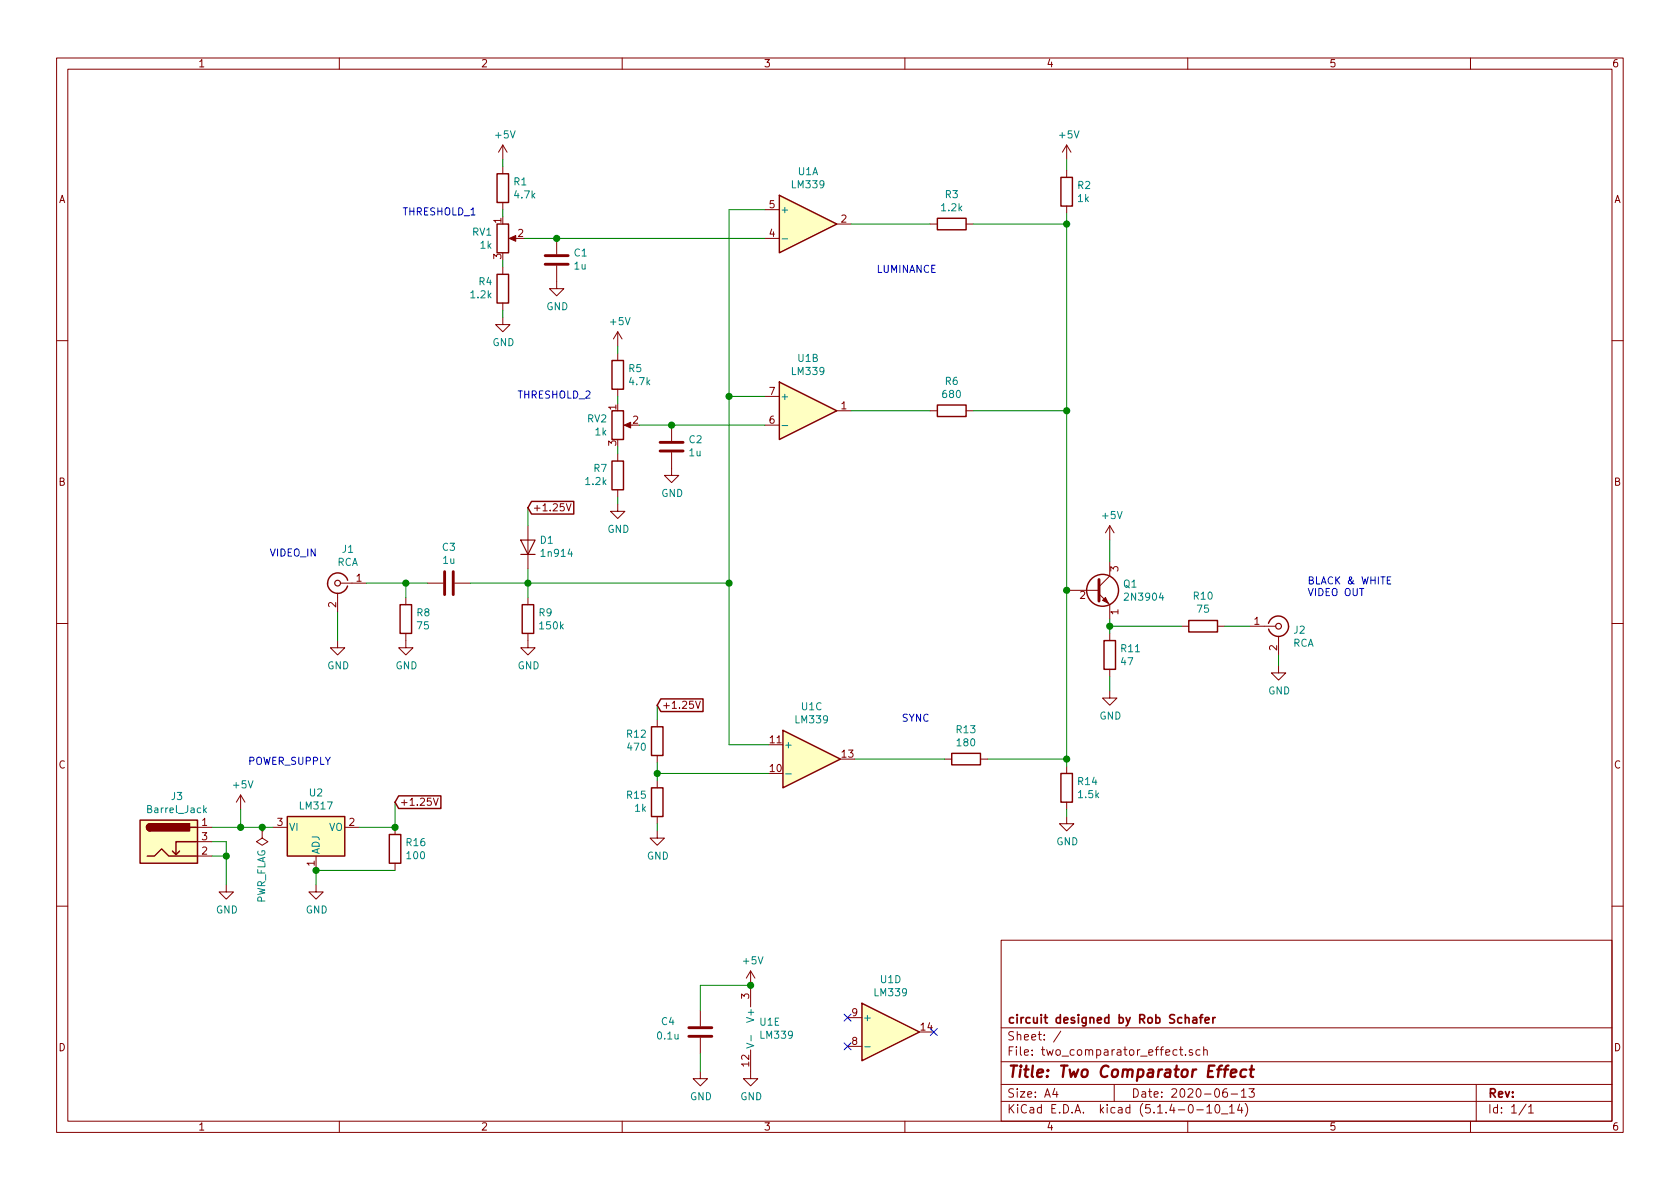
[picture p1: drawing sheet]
<svg xmlns="http://www.w3.org/2000/svg" width="297mm" height="210mm" viewBox="0 0 297 210" stroke-linecap="round" stroke-linejoin="round" font-family="sans-serif">
<g fill="none" stroke="#840000" stroke-width=".18">
<path d="M10 10.3h277v189.9h-277zM12 12.2h273v186.1h-273zM60 10.3v1.9M110 10.3v1.9M160 10.3v1.9M210 10.3v1.9M260 10.3v1.9M88.9 25.6l-.8 1.3M88.9 25.6v2.6M88.9 29.5v1.2M88.9 35.8v1.3M88.9 25.6l.8 1.3"/>
<path d="M135.3 37.1h2.5M148 39.6h2.5M164.5 39.6h1.2M170.8 39.6h1.3M188.6 25.6v2.6M188.6 30.1v1.3M188.6 36.4v1.3M188.6 25.6l-.8 1.3M188.6 25.6l.8 1.3M88.9 56.1v1.3h1.3l-1.3 1.3-1.3-1.3h1.3M88.9 47.2v1.3M88.9 53.6v1.3"/>
<path d="M90.4 42.2h1M98.4 47v4h1.3l-1.3 1.3-1.2-1.3h1.2M98.4 42.2v2.8M109.2 58.7v2.5M109.2 58.7l-.7 1.2M109.2 58.7l.8 1.2M135.3 42.2h2.5M10 60.2h2M109.2 62.5v1.2M109.2 68.8v1.3M110.7 75.2h1.1M118.7 75.2v2.8"/>
<path d="M135.3 75.2h2.5M135.3 70.1h2.5M148 72.6h2.5M164.5 72.6h1.2M170.8 72.6h1.3M285 60.2h2M93.3 93v7.6M100.1 89.1l.5 1.2 .4-1.2M109.2 89.1v1.3h1.3l-1.3 1.3-1.3-1.3h1.3M109.2 80.3v1.2M109.2 86.6v1.3M118.7 80v4.1h1.3l-1.3 1.2-1.2-1.2h1.2"/>
<path d="M196.2 93v2.5M196.2 99.3v2.5l-1.9 2M196.2 93l-.7 1.2M196.2 93l.8 1.2M10 110.3h2M59.7 113.3v1.2h1.3l-1.3 1.3-1.3-1.3h1.3M59.7 104.9v3.3M60.2 103.1h4.6M71.8 112v2.5h1.2l-1.2 1.3-1.3-1.3h1.3M71.8 105.7v1.2M75.6 103.1h2.8M80.4 103.1h2.8"/>
<path d="M93.3 112v2.5h1.3l-1.3 1.3-1.2-1.3h1.2M93.3 105.7v1.2M188.6 104.4h5.7M194.3 105l1.9 1.9v2.6M196.2 112v1.3M196.2 118.4v1.2M208.9 110.7h1.3M215.3 110.7h1.2M221 110.7h4.6M226.1 117.7v1.3h1.2l-1.2 1.3-1.3-1.3h1.3M226.1 112.5v3.3M285 110.3h2"/>
<path d="M116.2 127.2v1.3M116.2 133.6v1.3M116.2 138v1.3M123 124l.4 1.3 .4-1.3M167 134.2h1.3M173.4 134.2h1.2M188.6 135.5v1.3M196.2 122.2v1.2h1.3l-1.3 1.3-1.3-1.3h1.3M34.9 146.3h2.6M34.9 151.4h2.6M34.9 148.8h2.6M40 156.5v1.2h1.3l-1.3 1.3-1.3-1.3h1.3"/>
<path d="M42.5 140.6l-.7 1.3M42.5 140.6v2.5M42.5 140.6l.8 1.3M46.4 146.9v1.3l1 .6-1 .7-1.1-.7 1.1-.6M46.4 146.9h.1M48.3 146.3h2.5M55.9 156.5v1.2h1.2l-1.2 1.3-1.3-1.3h1.3M55.9 151.4v2.5M61 146.3h2.5M69.8 146.3v1.3M69.8 152.6v1.3M76.6 141.1l.5 1.3 .4-1.3"/>
<path d="M116.2 146.9v1.3h1.3l-1.3 1.3-1.3-1.3h1.3M116.2 144.4v1.3M188.6 144.4v1.3h1.3l-1.3 1.2-1.3-1.2h1.3M188.6 141.9v1.2M10 160.2h2M123.8 178.7v2.8M132.7 171.7l-.7 1.3M132.7 171.7v6.3M132.7 171.7l.8 1.3M149.9 180h2.5M177 166.3h108v32h-108zM285 160.2h2"/>
<path d="M60 198.3v1.9M110 198.3v1.9M123.8 189.5v1.2h1.3l-1.3 1.3-1.2-1.3h1.2M123.8 183.5v2.8M132.7 185.7v5h1.3l-1.3 1.3-1.3-1.3h1.3M149.9 185h2.5M160 198.3v1.9M177 194.8h108M177 191.8h108M177 187.8h108M177 181.8h108M186.5 192.5l-.4 1h1"/>
<path d="M186.8 193v1M187.6 182.3l-1.3 2M197 191.8v3M208.5 185.6h.6M208.8 185.1v1.3l.3 .2M209.6 186.5v.1M210 198.3v1.9M210.8 185.7l-.3-.1-.2 .2v.2l.5 .2v.3h-.5M211.6 196.3h1.2M212.2 185.7l-.4-.1-.3 .3v.6l.3 .1 .4-.1M212.8 185.7l.2-.1 .4 .1 .1 .9M212.8 185.1v1.5"/>
<path d="M213.4 195.8l.4-.5v1.5M213.4 196.8h.8M215 195.4l.3-.1a.94 .94 0 0 1 0 1.5 .8 .8 0 0 1-.6-.6 .8 .8 0 0 1 .3-.8zM216 197h1.1M216.9 192.5a.62 .62 0 0 0-.7 .7l.1 .7 .2 .1 .5-.1v-.5l-.1-.2-.4-.1-.3 .3M217.4 195.8l.4-.5v1.5M217.4 196.8h.8M217.7 193.5h1.1M219.2 195.2l-.4 1.1h.9M219.5 193l.4-.5v1.5M219.5 194h.8M219.5 195.8v1"/>
<path d="M220.2 195.1a1.71 1.71 0 0 1 0 2.3M220.8 192.5h1l-.5 .6 .4 .1v.7l-.2 .1-.7-.1M260 198.3v1.9M261 191.8v6.5M269.8 195.2l-1.2 2M270.3 195.8l.4-.5v1.5M270.3 196.8h.8"/>
</g>
<path d="M217.6 189.8l1-.2-.1-.4h-.7l-.2 1 .2 .2 .6-.1M220.4 189.2a.68 .68 0 0 0-1 .3l-.1 .6 .2 .2 .1 .1 .6-.1M221 189.1h.7M221.3 188.4l-.2 1.8 .1 .1 .4 .1" fill="none" stroke="#840000" stroke-width=".41"/>
<path d="M212.1 179.9h.5M212.6 179.4l-.3 .2v1.3M214.5 179.9v1M214.9 179.9l-.4 .2v.1M210.9 180h.6l.1 .9M211.6 180.3l-.5 .1a.29 .29 0 0 0-.2 .2 .29 .29 0 0 0 .2 .3l.5-.1M213.1 180.4l.7-.1-.1-.3-.4-.1-.2 .2 .1 .7h.5" fill="none" stroke="#840000" stroke-width=".3"/>
<g fill="#ffffc2" stroke="#ffffc2" stroke-width=".18">
<path d="M50.8 144.4h10.2v7h-10.2z"/>
<path d="M152.4 177.4l10.2 5.1-10.2 5.1z"/>
<path d="M138.4 129.2l10.2 5-10.2 5.1z"/>
<path d="M137.8 67.6l10.2 5-10.2 5.1z"/>
<path d="M137.8 34.5l10.2 5.1-10.2 5.1z"/>
<path d="M24.8 145h10.1v7.6h-10.1z"/>
</g>
<g fill="none" stroke="#840000" stroke-width=".25">
<path d="M87.9 30.7h2v5.1h-2zM87.9 39.6h2v5.1h-2zM137.8 34.5l10.2 5.1-10.2 5.1zM165.7 38.6h5.1v2h-5.1zM187.6 31.4h2v5h-2zM87.9 48.5h2v5.1h-2zM108.2 72.6h2v5.1h-2zM108.2 63.7h2v5.1h-2zM137.8 67.6l10.2 5-10.2 5.1zM165.7 71.6h5.1v2.1h-5.1zM94 88.7h7.4v2.2h-7.4l-.7-1.1zM108.2 81.5h2v5.1h-2z"/>
<path d="M57.9 103.1a1.8 1.8 0 0 0 1.6 1.8 1.8 1.8 0 0 0 1.9-1.3M61.5 102.6a1.8 1.8 0 0 0-2-1.3 1.8 1.8 0 0 0-1.6 1.8M70.7 106.9h2.1v5.1h-2.1zM92.3 106.9h2.1v5.1h-2.1zM195.2 113.3h2v5.1h-2zM210.2 109.7h5.1v2.1h-5.1zM224.3 110.2a1.8 1.8 0 0 1 2.7-1 1.8 1.8 0 0 1 .1 2.9 1.8 1.8 0 0 1-2.8-.9M115.2 139.3h2v5.1h-2zM115.2 128.5h2v5.1h-2zM116.8 123.6h7.5v2.2h-7.5l-.6-1.1zM138.4 129.2l10.2 5-10.2 5.1zM168.3 133.2h5.1v2h-5.1z"/>
<path d="M187.6 136.8h2v5.1h-2zM24.8 145h10.1v7.6h-10.1zM26 151.4h1.3l1.3-1.3 1.2 1.3h5.1M26.5 145.7a.63 .63 0 0 0-.6 .6 .63 .63 0 0 0 .6 .6M31.7 150.5l-.6 .6M33.7 146.3h1.2M34.9 148.8h-3.8v2.3l-.6-.6M50.8 144.4h10.2v7h-10.2zM68.8 147.6h2.1v5h-2.1zM70.5 140.7h7.5v2.3h-7.5l-.7-1.1zM152.4 177.4l10.2 5.1-10.2 5.1z"/>
<circle cx="194.9" cy="104.4" r="2.82"/>
</g>
<path d="M96.4 45.2h4.1M96.4 46.7h4.1M116.7 78.2h4.1M116.7 79.8h4.1M78.6 101.1v4.1M80.1 101.1v4.1M194.3 102.5v3.8M121.8 183.3h4.1M121.8 181.7h4.1" fill="none" stroke="#840000" stroke-width=".51"/>
<path d="M138.3 42.2h1M138.3 75.3h1M138.9 136.8h1M36.1 143.2l.4 .5M36.5 142.9l-.5 .5M132 184.5l1.3 .4-1.3 .4M132.8 183.1v1M152.9 185.1h1" fill="none" stroke="#008484" stroke-width=".18"/>
<g fill="none" stroke="#840000" stroke-width=".2">
<path d="M92.1 95.5h2.5l-1.3 2.5zM92.1 98h2.5"/>
<circle cx="59.7" cy="103.1" r=".51"/>
<circle cx="226.1" cy="110.7" r=".51"/>
</g>
<g fill="#840000" stroke="#840000" stroke-width=".25">
<path d="M26.1 145.8l.4-.1v1.2a.64 .64 0 0 1-.6-.4 .64 .64 0 0 1 .2-.7z"/>
<path d="M26.5 145.7h7v1.2h-7z"/>
</g>
<g fill="#840000" stroke="#840000" stroke-width=".18">
<path d="M90 42.2l1.2-.5v1z"/>
<path d="M110.4 75.2l1.1-.5v1z"/>
<path d="M194.9 106.2l.6-.5 .5 1z"/>
</g>
<g fill="none" stroke="#008400" stroke-width=".18">
<path d="M88.9 28.2v1.3M88.9 37.1v1.2M135.3 37.1h-6.4v94.6h7M150.5 39.6h14M172.1 39.6h16.5M188.6 28.2v1.9M188.6 37.7v97.8M88.9 46v1.2M88.9 54.9v1.2M92.7 42.2h42.6M109.2 61.2v1.3M109.2 70.1v1.3"/>
<path d="M109.2 79v1.3M113 75.2h22.3M128.9 70.1h6.4M150.5 72.6h14M172.1 72.6h16.5M93.3 89.8v3.2M109.2 87.9v1.2M196.2 95.5v3.8M59.7 108.2v5.1M64.8 103.1h10.8M71.8 103.1v2.6M83.2 103.1h45.7"/>
<path d="M93.3 100.6v5.1M196.2 109.5v2.5M196.2 119.6v2.6M196.2 110.7h12.7M216.5 110.7h4.5M226.1 115.8v1.9M116.2 124.7v2.5M116.2 134.9v3.1M116.2 136.8h19.7M151.1 134.2h15.9M174.6 134.2h14M37.5 146.3h10.8"/>
<path d="M37.5 148.8h2.5v7.7M37.5 151.4h2.5M42.5 143.1v3.2M46.4 146.3v.6M69.8 153.9h-13.9v2.6M69.8 141.9v4.4h-6.3M116.2 145.7v1.2M188.6 143.1v1.3M132.7 174.2h-8.9v4.5M123.8 186.3v3.2"/>
</g>
<path d="M245.3 102.6h.4M245.9 102h-.6v1.3h.6" fill="none" stroke="#0000c2" stroke-width=".18"/>
<g fill="#008400" stroke="#008400" stroke-width=".25">
<circle cx="42.5" cy="146.3" r=".51"/>
<circle cx="71.8" cy="103.1" r=".51"/>
<circle cx="46.4" cy="146.3" r=".51"/>
<circle cx="98.4" cy="42.2" r=".51"/>
<circle cx="40" cy="151.4" r=".51"/>
<circle cx="55.9" cy="153.9" r=".51"/>
<circle cx="93.3" cy="103.1" r=".51"/>
<circle cx="69.9" cy="146.3" r=".51"/>
<circle cx="196.2" cy="110.7" r=".51"/>
<circle cx="188.6" cy="134.2" r=".51"/>
<circle cx="128.9" cy="70.1" r=".51"/>
<circle cx="118.7" cy="75.2" r=".51"/>
<circle cx="188.6" cy="104.4" r=".51"/>
<circle cx="188.6" cy="39.6" r=".51"/>
<circle cx="128.9" cy="103.1" r=".51"/>
<circle cx="132.7" cy="174.2" r=".51"/>
<circle cx="188.6" cy="72.6" r=".51"/>
<circle cx="116.2" cy="136.8" r=".51"/>
</g>
<path d="M149.3 179.3l1.2 1.3M150.5 179.3l-1.2 1.3M149.3 184.4l1.2 1.2M150.5 184.4l-1.2 1.2M164.5 181.9l1.2 1.2M165.7 181.9l-1.2 1.2" fill="none" stroke="#000084" stroke-width=".18"/>
<text font-size="2.8" fill="#840000" x="178" y="190.5">Title: Two Comparator Effect</text>
<g font-size="2.1" fill="#840000">
<text x="178" y="184">Sheet: /</text>
<text x="178" y="181">circuit designed by Rob Schafer</text>
<text x="178" y="186.7">File: two_comparator_effect.sch</text>
<text x="178" y="196.9">KiCad E.D.A. kicad (5.1.4-0-10_14)</text>
<text x="178" y="194.1">Size: A4</text>
<text x="200" y="194.1">Date: 2020-06-13</text>
<text x="263" y="194.1">Rev:</text>
<text x="263" y="196.9">Id: 1/1</text>
</g>
<g font-size="1.8" fill="#840000">
<text x="35" y="11.9">1</text>
<text x="85" y="11.9">2</text>
<text x="135" y="11.9">3</text>
<text x="185" y="11.9">4</text>
<text x="235" y="11.9">5</text>
<text x="285" y="11.9">6</text>
<text x="10.4" y="35.9">A</text>
<text x="285.4" y="35.9">A</text>
<text x="88.6" y="39.5" transform="rotate(-90 88.6 39.5)">1</text>
<text x="91.6" y="41.9">2</text>
<text x="136" y="41.9">4</text>
<text x="136" y="36.8">5</text>
<text x="148.7" y="39.4">2</text>
<text x="88.6" y="45.8" transform="rotate(-90 88.6 45.8)">3</text>
<text x="136" y="69.8">7</text>
<text x="109" y="72.5" transform="rotate(-90 109 72.5)">1</text>
<text x="111.9" y="74.9">2</text>
<text x="136" y="74.9">6</text>
<text x="148.7" y="72.4">1</text>
<text x="109" y="78.8" transform="rotate(-90 109 78.8)">3</text>
<text x="10.4" y="85.9">B</text>
<text x="285.4" y="85.9">B</text>
<text x="94.1" y="90.4">+1.25V</text>
<text x="197.7" y="101.1" transform="rotate(-90 197.7 101.1)">3</text>
<text x="59.4" y="107.4" transform="rotate(-90 59.4 107.4)">2</text>
<text x="63" y="102.9">1</text>
<text x="191" y="105.9">2</text>
<text x="197.7" y="108.7" transform="rotate(-90 197.7 108.7)">1</text>
<text x="221.8" y="110.5">1</text>
<text x="225.8" y="115" transform="rotate(-90 225.8 115)">2</text>
<text x="117" y="125.3">+1.25V</text>
<text x="136.2" y="131.4">11</text>
<text x="10.4" y="135.9">C</text>
<text x="136.2" y="136.5">10</text>
<text x="148.9" y="134">13</text>
<text x="285.4" y="135.9">C</text>
<text x="70.6" y="142.5">+1.25V</text>
<text x="35.7" y="146">1</text>
<text x="35.7" y="148.6">3</text>
<text x="49" y="146">3</text>
<text x="61.7" y="146">2</text>
<text x="35.7" y="151.1">2</text>
<text x="55.6" y="153.1" transform="rotate(-90 55.6 153.1)">1</text>
<text x="132.5" y="176.6" transform="rotate(-90 132.5 176.6)">3</text>
<text x="150.6" y="179.7">9</text>
<text x="10.4" y="185.9">D</text>
<text x="150.6" y="184.8">8</text>
<text x="162.9" y="182.2">14</text>
<text x="285.4" y="185.9">D</text>
<text x="132.5" y="188.5" transform="rotate(-90 132.5 188.5)">12</text>
<text x="35" y="199.9">1</text>
<text x="85" y="199.9">2</text>
<text x="135" y="199.9">3</text>
<text x="185" y="199.9">4</text>
<text x="235" y="199.9">5</text>
<text x="285" y="199.9">6</text>
</g>
<g font-size="1.8" fill="#008484">
<text x="87.7" y="24.5">+5V</text>
<text x="187.4" y="24.5">+5V</text>
<text x="90.9" y="32.8">R1</text>
<text x="91.1" y="35.1">4.7k</text>
<text x="140.1" y="33.3">LM339</text>
<text x="141.1" y="31">U1A</text>
<text x="167.2" y="35">R3</text>
<text x="190.6" y="33.4">R2</text>
<text x="190.6" y="35.7">1k</text>
<text x="83.6" y="41.7">RV1</text>
<text x="137.9" y="37.7">+</text>
<text x="166.5" y="37.4">1.2k</text>
<text x="85" y="44">1k</text>
<text x="101.5" y="45.4">C1</text>
<text x="101.6" y="47.7">1u</text>
<text x="83.3" y="52.8">1.2k</text>
<text x="84.7" y="50.4">R4</text>
<text x="96.6" y="54.9">GND</text>
<text x="108" y="57.5">+5V</text>
<text x="87.1" y="61.2">GND</text>
<text x="111.2" y="65.8">R5</text>
<text x="141.1" y="64">U1B</text>
<text x="111.4" y="68.1">4.7k</text>
<text x="137.9" y="70.7">+</text>
<text x="140.1" y="66.3">LM339</text>
<text x="166.8" y="70.4">680</text>
<text x="167.2" y="68.1">R6</text>
<text x="103.9" y="74.7">RV2</text>
<text x="105.3" y="77">1k</text>
<text x="105" y="83.5">R7</text>
<text x="121.9" y="78.4">C2</text>
<text x="121.9" y="80.7">1u</text>
<text x="103.6" y="85.8">1.2k</text>
<text x="116.9" y="87.9">GND</text>
<text x="107.4" y="94.2">GND</text>
<text x="195" y="91.8">+5V</text>
<text x="59.6" y="100.1">RCA</text>
<text x="60.6" y="97.8">J1</text>
<text x="78.3" y="97.4">C3</text>
<text x="78.4" y="99.7">1u</text>
<text x="95.6" y="96.2">D1</text>
<text x="95.9" y="98.5">1n914</text>
<text x="198.7" y="103.9">Q1</text>
<text x="199.2" y="106.2">2N3904</text>
<text x="211.1" y="106">R10</text>
<text x="73.7" y="109">R8</text>
<text x="73.8" y="111.3">75</text>
<text x="95.3" y="109">R9</text>
<text x="95.6" y="111.3">150k</text>
<text x="211.8" y="108.4">75</text>
<text x="228.8" y="112.1">J2</text>
<text x="57.9" y="118.4">GND</text>
<text x="69.9" y="118.4">GND</text>
<text x="91.5" y="118.4">GND</text>
<text x="198.3" y="115.3">R11</text>
<text x="198.3" y="117.6">47</text>
<text x="228.6" y="114.4">RCA</text>
<text x="141.8" y="125.6">U1C</text>
<text x="224.2" y="122.8">GND</text>
<text x="110.9" y="130.4">R12</text>
<text x="140.8" y="127.9">LM339</text>
<text x="169.2" y="129.7">R13</text>
<text x="169.3" y="132">180</text>
<text x="194.4" y="127.2">GND</text>
<text x="111.1" y="132.8">470</text>
<text x="138.6" y="132.3">+</text>
<text x="26.3" y="143.8">Barrel_Jack</text>
<text x="30.3" y="141.5">J3</text>
<text x="41.3" y="139.4">+5V</text>
<text x="53.1" y="143.1">LM317</text>
<text x="54.8" y="140.8">U2</text>
<text x="110.9" y="141.2">R15</text>
<text x="112.3" y="143.6">1k</text>
<text x="190.7" y="138.8">R14</text>
<text x="190.8" y="141.1">1.5k</text>
<text x="51.1" y="146.9">VI</text>
<text x="58.1" y="146.9">VO</text>
<text x="71.9" y="149.6">R16</text>
<text x="186.8" y="149.5">GND</text>
<text x="56.5" y="151.1" transform="rotate(-90 56.5 151.1)">ADJ</text>
<text x="72" y="151.9">100</text>
<text x="114.4" y="152">GND</text>
<text x="38.2" y="161.5">GND</text>
<text x="46.9" y="159.9" transform="rotate(-90 46.9 159.9)">PWR_FLAG</text>
<text x="54.1" y="161.5">GND</text>
<text x="131.5" y="170.5">+5V</text>
<text x="155.7" y="173.9">U1D</text>
<text x="154.7" y="176.2">LM339</text>
<text x="116.4" y="183.8">0.1u</text>
<text x="117" y="181.3">C4</text>
<text x="133.3" y="180.4" transform="rotate(-90 133.3 180.4)">V+</text>
<text x="134.4" y="181.4">U1E</text>
<text x="134.6" y="183.7">LM339</text>
<text x="152.5" y="180.6">+</text>
<text x="122" y="194.6">GND</text>
<text x="130.9" y="194.6">GND</text>
</g>
<g font-size="1.8" fill="#0000c2">
<text x="71.1" y="38.1">THRESHOLD_1</text>
<text x="154.9" y="48.3">LUMINANCE</text>
<text x="91.4" y="70.5">THRESHOLD_2</text>
<text x="47.6" y="98.4">VIDEO_IN</text>
<text x="231.1" y="103.3">BLACK &amp; WHITE</text>
<text x="231.1" y="105.4">VIDEO OUT</text>
<text x="159.4" y="127.6">SYNC</text>
<text x="43.8" y="135.2">POWER_SUPPLY</text>
</g>
</svg>
